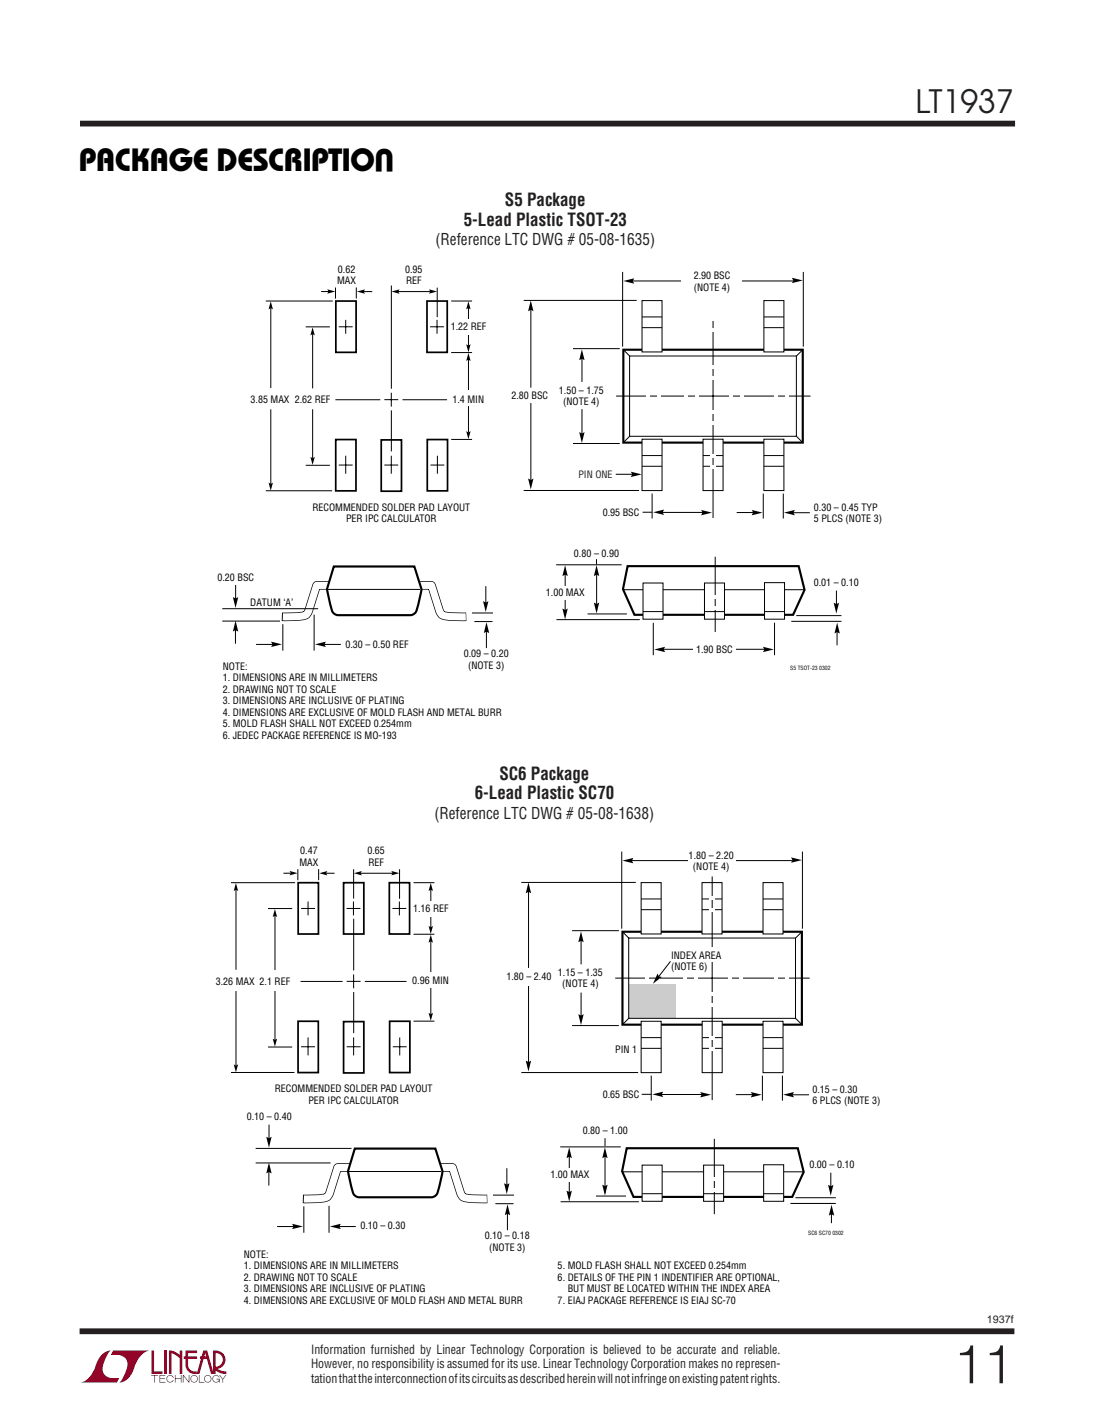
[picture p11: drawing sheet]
<svg xmlns="http://www.w3.org/2000/svg" width="216mm" height="279mm" viewBox="0 0 216 279" stroke-linecap="round" stroke-linejoin="round" font-family="sans-serif">
<path d="M15.8 24.4h184.5M15.7 262.9h184.5" fill="none" stroke="#231f20" stroke-width="1.1" stroke-linecap="butt"/>
<g fill="#910227">
<path d="M29.9 266.7h.5v4.1h1.7v.5h-2.2z"/>
<path d="M20.4 267.3l.4-.4 1.1-.2a5.2 5.2 0 0 0-1.6 4.2 2.65 2.65 0 0 0 3.2 1.2l-.4 .9h-7.2a5 5 0 0 0 3.2-3.9l.3-.8z"/>
<path d="M22.3 266.7h7.2a5 5 0 0 0-3.2 3.8 3.3 3.3 0 0 1-2.8 2.5 5.2 5.2 0 0 0 1.6-4.2 2.65 2.65 0 0 0-3.2-1.3z"/>
<path d="M32.4 266.7h.5v4.6h-.5z"/>
<path d="M33.3 266.7l1.1 .2 1.1 .6v-.8h.5v4.6h-.5v-3.1l-.9-.7-.7-.3v4.1h-.6z"/>
<path d="M29.9 271.5h1.3v.1h-.6v1.4h-.1v-1.4h-.6z"/>
<path d="M31.5 271.5h1.1v.1h-1v.6h1v.1h-1v.6h1.1v.1h-1.2z"/>
<path d="M34.5 271.5h.2v.7h1v-.7h.1v1.5h-.1v-.7h-1v.7h-.2z"/>
<path d="M36.1 271.5h.1l1 1.3v-1.3h.2v1.5h-.2l-1-1.3v1.3h-.1z"/>
<path d="M39.3 271.5h.1v1.4h.9v.1h-1z"/>
<path d="M43.3 271.5h.1l.6 .8 .5-.8h.2l-.7 .9v.6h-.1v-.6z"/>
<path d="M36.6 266.7h2.3v.5h-1.8v.6h1.8v.5h-1.8v1.2a1.35 1.35 0 0 0 1.7 1.3v.5l1.3-4.6h.8l1.2 4.2v-4.2a1.88 1.88 0 0 1 2.3 1.3 1.88 1.88 0 0 1-1.4 2.3l.7 .4 1 .1v.5h-.4a3.4 3.4 0 0 1-1.9-.8v-.6a1.37 1.37 0 0 0 1.6-1.3 1.37 1.37 0 0 0-1.4-1.4v4.1h-.9l-.9-3h-1.3v-.5h1.2l-.2-.6-1.2 4.1a2.1 2.1 0 0 1-2.6-1.3l-.1-1.7h-.3v-.5h.3z"/>
<path d="M37.8 271.7a.74 .74 0 0 1 1.1 .1 .74 .74 0 0 1-.4 1.1 .74 .74 0 0 1-.9-.6h.1a.6 .6 0 0 0 .9 .5 .6 .6 0 0 0 .1-1 .6 .6 0 0 0-.9 .2l-.1 .3h-.1z"/>
<path d="M40.5 271.7a.74 .74 0 0 1 1.1 .1 .74 .74 0 0 1-.4 1.1 .74 .74 0 0 1-.9-.6h.1a.6 .6 0 0 0 .9 .5 .6 .6 0 0 0 .1-1 .6 .6 0 0 0-.9 .2l-.1 .3h-.1z"/>
<path d="M42.1 271.7a.73 .73 0 0 1 1.2 .3h-.1a.6 .6 0 0 0-1-.2 .6 .6 0 0 0 .1 1 .6 .6 0 0 0 .9-.4h-.5v-.1h.7v.7h-.2v-.3a.74 .74 0 0 1-1 .1 .74 .74 0 0 1-.1-1.1z"/>
<path d="M33 271.7a.73 .73 0 0 1 1.3 .4h-.2a.6 .6 0 0 0-.9-.3 .6 .6 0 0 0 0 .9 .6 .6 0 0 0 .9-.2h.2a.74 .74 0 0 1-1.1 .4 .74 .74 0 0 1-.2-1.2z"/>
</g>
<path d="M65.5 115.6h-3l-1.5 4.8a1.64 1.64 0 0 1-1.6 1.3l-3.8 .1M82.1 115.6h3.1l1.5 4.8a1.64 1.64 0 0 0 1.6 1.3l3.7 .1" fill="none" stroke="#000" stroke-width="1.7" stroke-linecap="butt"/>
<path d="M65.5 115.6h-3l-1.6 5a1.4 1.4 0 0 1-1.5 1.1l-3.6 .1M82.1 115.6h3.1l1.5 4.8a1.64 1.64 0 0 0 1.6 1.3l3.6 .1" fill="none" stroke="#fff" stroke-width="1.4" stroke-linecap="butt"/>
<path d="M123 69.1l2 1.9M158.4 69.1l-2 1.9M125 85.4l-2 2M156.4 85.4l2 2" fill="none" stroke="#000" stroke-width=".2"/>
<path d="M123 69.1h35.4v18.3h-35.4z" fill="none" stroke="#000" stroke-width=".42"/>
<g fill="#fff" stroke="#000" stroke-width=".2">
<path d="M124.3 70.3h32.9v15.8h-32.9z"/>
<path d="M126.7 86.7h4v10.2h-4z"/>
<path d="M126.7 59.4h4v10.1h-4z"/>
<path d="M138.7 86.7h4v10.2h-4z"/>
<path d="M150.8 86.7h3.9v10.2h-3.9z"/>
<path d="M150.8 59.4h3.9v10.1h-3.9z"/>
</g>
<path d="M126.7 62.6h4M126.7 64.7h4M150.8 62.6h3.9M150.8 64.7h3.9M126.7 90h4M126.7 92.1h4M138.7 90h4M138.7 92.1h4M150.8 90h3.9M150.8 92.1h3.9" fill="none" stroke="#000" stroke-width=".2"/>
<path d="M65.9 111.9h15.9l1.4 4.6-.6 2.5a3 3 0 0 1-1.1 2.3l-.6 .2h-14.1a1.57 1.57 0 0 1-1.5-1.7l-.8-3.5z" fill="#fff" stroke="#000" stroke-width=".42"/>
<path d="M122.9 116.4h35.9" fill="none" stroke="#000" stroke-width=".2"/>
<path d="M123.9 111.8h33.7l1.2 4.7-2.3 4.9h-31.3l-2.3-5.1z" fill="none" stroke="#000" stroke-width=".42"/>
<g fill="#fff" stroke="#000" stroke-width=".2">
<path d="M126.9 115.1h3.9v7.2h-3.9z"/>
<path d="M139 115.1h4v7.2h-4z"/>
<path d="M150.9 115h3.9v7.3h-3.9z"/>
</g>
<path d="M141.1 109.9v14.9M126.9 120.8h3.9M139 120.8h4M150.9 120.8h3.9" fill="none" stroke="#000" stroke-width=".2"/>
<g fill="#fff">
<path d="M140.3 117.5h1v.6h-1z"/>
<path d="M140.3 119.7h1v.6h-1z"/>
</g>
<g fill="none" stroke="#000" stroke-width=".2">
<path d="M103.4 59.3h22.1M122.9 53.8v14.5M158.5 53.8v14.5M104.8 61v15.5M104.8 79.6v15.4M113.2 68.8h9M114.9 70.7v4.7M121.6 78.2h38.4M140.7 63v39.3M103.4 96.8h22.6M113.2 87.6h9M114.9 80.8v5"/>
<path d="M128.7 97.6v4.7M150.6 97.6v4.7M154.6 97.6v4.7M109.9 111.5h12.7M130 101.2h8.8M145.4 101.2h3.4M156.4 101.2h3.4M50.5 127.2h3.5M55.8 123.3v5.1M62 121.5v6.9M63.8 127.2h3.5M109.9 122.4h16.3"/>
<path d="M128.9 123.1v6.2M130.8 128.2h20.4M152.9 123.1v6.2"/>
</g>
<g fill="#000">
<path d="M123 55.5l2.2-.5-.3 .5 .3 .5zM156.3 54.8l2.1 .6-2.1 .5 .3-.5zM104.7 59.3l.6 2.2-.5-.3-.6 .3zM114.8 69l.6 2.1-.5-.3-.6 .3zM104.2 94.5l.6 .3 .5-.3-.6 2.1zM114.3 85.3l.6 .3 .5-.3-.6 2.2zM128.9 101.1l2.1-.5-.2 .6 .2 .5zM138.4 100.7l2.1 .5-2.1 .6 .2-.6zM148.3 100.7l2.2 .5-2.2 .6 .3-.6zM154.7 101.2l2.2-.5-.3 .6 .3 .4zM53.5 126.7l2.1 .5-2.1 .6 .3-.5zM62.2 127.2l2.1-.5-.3 .6 .3 .5z"/>
<path d="M129.1 128.2l2.2-.5-.3 .5 .3 .6zM150.6 127.7l2.1 .5-2.1 .6 .3-.5z"/>
</g>
<g fill="#fff">
<path d="M137.2 77.7h.6v1h-.6z"/>
<path d="M135 77.7h.6v1h-.6z"/>
<path d="M129.8 77.7h.6v1h-.6z"/>
<path d="M127.6 77.7h.6v1h-.6z"/>
<path d="M146.2 77.7h.6v1h-.6z"/>
<path d="M144 77.7h.6v1h-.6z"/>
<path d="M155.1 77.7h.6v1h-.6z"/>
<path d="M152.9 77.7h.6v1h-.6z"/>
<path d="M140.2 81.1h1v.6h-1z"/>
<path d="M140.2 83.3h1v.6h-1z"/>
<path d="M140.2 72.2h1v.6h-1z"/>
<path d="M140.2 74.3h1v.6h-1z"/>
<path d="M140.2 62.6h1v.6h-1z"/>
<path d="M140.2 64.8h1v.6h-1z"/>
<path d="M140.2 89.7h1v.6h-1z"/>
<path d="M140.2 91.9h1v.6h-1z"/>
</g>
<path d="M64.7 116.4h18.2z" fill="#fff" stroke="#000" stroke-width=".2"/>
<path d="M111.5 111.6l.5 2.2-.4-.3-.6 .3zM117.2 119l.6 .3 .5-.3-.6 2.1zM117.7 111.6l.6 2.2-.5-.3-.6 .3zM46 117.9l.5 .3 .5-.3-.5 2.2zM46.5 122.6l.5 2.1-.5-.3-.5 .3zM95.3 118.7l.6 .3 .5-.3-.5 2.2zM96 122.9l.5 2.1-.5-.3-.5 .3zM111 120.2l.6 .2 .4-.2-.5 2.1z" fill="#000"/>
<path d="M46.5 115.5v2.9M95.9 115.7v3.5M111.5 113.1v7.5M117.7 113.1v7.5M44 120.2h18.7M44 122.6h11.2M46.5 124.2v2.9M93.2 121h4M93.6 122.7h3.6M96 124.5v3.5M156.2 122.7h9.9" fill="none" stroke="#000" stroke-width=".2"/>
<path d="M116 121.2h7.7z" fill="#000" stroke="#000" stroke-width=".2"/>
<path d="M165.6 121.5l.5 .1z" fill="#231f20"/>
<path d="M124.5 55.5h32.1M121.5 93.7h3.4M165.1 116.6v2.9M157.1 121.6h9M165.2 124.6v2.8" fill="none" stroke="#000" stroke-width=".2"/>
<path d="M124.5 93.1l2.1 .6-2.1 .5 .3-.6zM164.5 119l.6 .3 .5-.3-.5 2.2zM165.2 122.9l.5 2.2-.5-.3-.5 .3z" fill="#000"/>
<path d="M134.5 55.1h11.9v.9h-11.9z" fill="#fff"/>
<path d="M126.8 101.1h1.9" fill="none" stroke="#000" stroke-width=".2"/>
<g fill="#fff">
<path d="M111.3 115.8h.5v2.7h-.5z"/>
<path d="M136.9 127.9h8.3v.8h-8.3z"/>
</g>
<g fill="none" stroke="#000" stroke-width=".2">
<path d="M52.5 59.4h13.2M63.4 57.6h1.7M66.2 56.8v2.2M70.3 56.8v2.1M71.4 57.6h2.1M77.2 56.4v20.4M78.2 57.6h7M86.3 56.8v5.8M89 59.4h4.2M53.4 60.6v16M66.9 64.5h2.7M68.2 63.2v2.7"/>
<path d="M75.9 78.9h2.7M77.2 77.5v2.8M84.9 64.5h2.7M86.2 63.2v2.7M89 69.6h4.2M92.5 60.5v7.8M92.5 70.7v14.7M52.5 96.9h13M53.4 80.8v14.8M66.9 91.8h2.7M68.2 90v3.5M75.9 91.8h2.7"/>
<path d="M77.2 90v3.5M77.2 81v8.1M84.9 91.8h2.8M86.3 90v3.5M89 86.8h4.2M117.7 110.4v1.1"/>
</g>
<path d="M66.3 59.4h4v10.2h-4zM84.3 59.4h4v10.2h-4zM66.3 86.8h4v10.1h-4zM75.2 86.9h4v10.1h-4zM84.3 86.8h4v10.1h-4z" fill="none" stroke="#000" stroke-width=".34"/>
<path d="M64.6 57.1l1.6 .5-1.6 .4 .2-.4zM70.4 57.6l1.6-.5-.2 .5 .2 .4zM77.3 57.6l1.5-.5-.2 .5 .2 .4zM84.7 57.1l1.5 .5-1.5 .4 .2-.4zM53.4 59.5l.5 1.6-.5-.3-.4 .3zM92 68l.4 .2 .5-.2-.5 1.6zM92.4 59.5l.5 1.6-.5-.3-.4 .3zM92.4 69.7l.5 1.6-.5-.3-.4 .3zM53 95.3l.4 .3 .5-.3-.5 1.6zM92 85.1l.4 .3 .5-.3-.5 1.6z" fill="#000"/>
<g fill="#fff">
<path d="M92.1 77.1h.7v3.1h-.7z"/>
<path d="M92.1 63.1h.7v3.1h-.7z"/>
</g>
<path d="M61.7 64.6l.4 1.6-.4-.2-.4 .2zM61.3 90.2l.4 .3 .4-.3-.4 1.6z" fill="#000"/>
<path d="M60.3 64.5h4.8M61.7 65.7v11M66.2 78.9h8.8M79.4 78.9h8.8M60.3 91.9h4.8M61.7 80.8v9.7" fill="none" stroke="#000" stroke-width=".2"/>
<path d="M124.1 194.4h9.2v6.7h-9.2z" fill="#ccc"/>
<path d="M69.6 230.5h-3l-1.5 4.9a1.64 1.64 0 0 1-1.6 1.2l-3.7 .1M86.3 230.5h3l1.5 4.9a1.64 1.64 0 0 0 1.6 1.2l3.8 .1" fill="none" stroke="#000" stroke-width="1.7" stroke-linecap="butt"/>
<path d="M69.6 230.5h-3l-1.5 5a1.4 1.4 0 0 1-1.6 1.1l-3.5 .1M86.3 230.5h3l1.5 4.9a1.64 1.64 0 0 0 1.6 1.2l3.7 .1" fill="none" stroke="#fff" stroke-width="1.4" stroke-linecap="butt"/>
<path d="M122.8 184l1.3 1.2M124.1 185.2h32.9v15.9h-32.9zM158.2 184l-1.2 1.2M124.1 201.1l-1.3 1.2M157 201l1.2 1.3" fill="none" stroke="#000" stroke-width=".2"/>
<path d="M122.8 184h35.5v18.3h-35.5z" fill="none" stroke="#000" stroke-width=".42"/>
<g fill="#fff" stroke="#000" stroke-width=".2">
<path d="M126.5 201.7h4v10.1h-4z"/>
<path d="M126.5 174.3h4v10.1h-4z"/>
<path d="M138.6 201.7h3.9v10.1h-3.9z"/>
<path d="M150.6 201.7h3.9v10.1h-3.9z"/>
<path d="M150.6 174.3h3.9v10.1h-3.9z"/>
</g>
<path d="M126.5 177.5h4M126.5 179.6h4M150.6 177.5h3.9M150.6 179.6h3.9M126.5 204.9h4M126.5 207h4M138.6 204.9h3.9M138.6 207h3.9M150.6 204.9h3.9M150.6 207h3.9" fill="none" stroke="#000" stroke-width=".2"/>
<path d="M138.5 174.3h4v10.1h-4z" fill="#fff" stroke="#000" stroke-width=".2"/>
<path d="M138.5 177.5h4M138.5 179.6h4" fill="none" stroke="#000" stroke-width=".2"/>
<path d="M70 226.8h15.9l1.5 4.6-.6 2.5a3 3 0 0 1-1.2 2.4l-.5 .1h-14.2a1.57 1.57 0 0 1-1.5-1.6l-.7-3.5z" fill="#fff" stroke="#000" stroke-width=".42"/>
<path d="M122.8 231.4h35.8" fill="none" stroke="#000" stroke-width=".2"/>
<path d="M123.7 226.7h33.7l1.2 4.7-2.3 4.9h-31.3l-2.2-5z" fill="none" stroke="#000" stroke-width=".42"/>
<g fill="#fff" stroke="#000" stroke-width=".2">
<path d="M126.7 230.1h4v7.1h-4z"/>
<path d="M138.9 230.1h3.9v7.1h-3.9z"/>
<path d="M150.7 230h4v7.2h-4z"/>
</g>
<path d="M126.7 235.7h4M138.9 235.7h3.9M141 224.9v14.8M150.7 235.7h3.9" fill="none" stroke="#000" stroke-width=".2"/>
<g fill="#fff">
<path d="M140.2 232.5h.9v.6h-.9z"/>
<path d="M140.2 234.6h.9v.6h-.9z"/>
</g>
<g fill="none" stroke="#000" stroke-width=".2">
<path d="M103 174.2h22.4M104.3 175.9v15.2M122.7 168.2v15.1M140.5 173.1v44.1M158.4 168.2v15.1M104.3 194.7v15.3M113 183.8h9M114.7 185.6v4.8M114.7 196v4.7M121.4 193.1h38.4M103 211.8h22.8M113 202.5h9"/>
<path d="M128.5 212.5v4.7M129.8 216.1h8.9M145.2 216.1h3.4M150.5 212.5v4.7M154.4 212.5v4.7M156.2 216.2h3.5M60 238.3v5M64.9 238.2v5.1M110.7 226.5h11.7M110.7 237.3h15.3M54.7 242.2h3.4M66.8 242.2h3.4"/>
</g>
<path d="M104.3 174.2l.5 2.2-.5-.3-.5 .3zM122.8 169.9l2.2-.5-.3 .6 .3 .5zM156.1 169.3l2.2 .5-2.2 .6 .3-.5zM114.7 183.9l.5 2.2-.5-.3-.6 .3zM103.8 209.4l.5 .3 .5-.3-.5 2.2zM114.1 200.3l.6 .2 .5-.2-.5 2.1zM128.7 216.1l2.2-.5-.3 .5 .3 .5zM138.2 215.6l2.1 .6-2.1 .5 .3-.6zM148.2 215.6l2.1 .6-2.1 .5 .3-.6zM154.5 216.2l2.2-.6-.3 .6 .3 .5zM57.6 241.6l2.2 .6-2.2 .5 .3-.5zM65.1 242.2l2.2-.6-.3 .6 .3 .5z" fill="#000"/>
<g fill="#fff">
<path d="M137 192.7h.6v.9h-.6z"/>
<path d="M134.8 192.7h.6v.9h-.6z"/>
<path d="M129.6 192.7h.6v.9h-.6z"/>
<path d="M127.4 192.7h.6v.9h-.6z"/>
<path d="M146 192.7h.6v.9h-.6z"/>
<path d="M143.8 192.7h.6v.9h-.6z"/>
<path d="M154.9 192.7h.6v.9h-.6z"/>
<path d="M152.8 192.7h.6v.9h-.6z"/>
<path d="M140 196h1v.6h-1z"/>
<path d="M140 198.2h1v.6h-1z"/>
<path d="M140 187.1h1v2.5h-1z"/>
<path d="M140 189.3h1v.6h-1z"/>
<path d="M140 177.1h1v.6h-1z"/>
<path d="M140 179.3h1v.6h-1z"/>
<path d="M140 204.7h1v.6h-1z"/>
<path d="M140 206.8h1v.6h-1z"/>
</g>
<path d="M68.8 231.3h18.2z" fill="#fff" stroke="#000" stroke-width=".2"/>
<path d="M52.5 224.5l.6 .2 .5-.2-.5 2.1zM53.1 229.5l.5 2.2-.6-.3-.5 .3zM99.5 233.6l.5 .3 .5-.3-.5 2.2zM100.2 237.8l.5 2.1-.6-.2-.5 .2zM111.8 235.1l.6 .3 .5-.3-.6 2.2zM112.3 226.5l.6 2.2-.5-.3-.6 .3zM118.9 233.9l.5 .3 .5-.3-.5 2.2zM119.4 226.5l.5 2.2-.5-.3-.5 .3z" fill="#000"/>
<path d="M50.6 226.8h18.7M50.6 229.6h14.5M53.1 231.2v2.9M53.1 222.1v2.8M97.4 236h3.9M97.8 237.7h3.5M100 230.7v3.4M100.1 239.5v3.4M112.3 228v7.5M119.4 228v7.5M156 237.6h8.9" fill="none" stroke="#000" stroke-width=".2"/>
<path d="M117.6 236.2h5.9z" fill="#000" stroke="#000" stroke-width=".2"/>
<path d="M156.9 236.4l.1 .1z" fill="#fff"/>
<path d="M124.3 169.9h32.1M157 236.5h7.9M164 231.6v2.8M164.1 239.6v1.9" fill="none" stroke="#000" stroke-width=".2"/>
<path d="M163.4 234l.6 .2 .5-.2-.6 2.1zM164.1 237.9l.5 2.1-.5-.3-.5 .3z" fill="#000"/>
<path d="M136 169.5h9.3v.9h-9.3z" fill="#fff"/>
<path d="M126.6 216.1h1.9" fill="none" stroke="#000" stroke-width=".2"/>
<path d="M112.1 230.8h.5v2.6h-.5z" fill="#fff"/>
<g fill="none" stroke="#000" stroke-width=".2">
<path d="M45.6 174.3h12.6M46.6 175.4v16.1M55.9 172.4h1.7M58.8 171.6v2.2M59.4 179.4h2.8M60.8 178v2.8M62.9 171.6v2.2M63.9 172.4h2.1M68.4 179.4h2.7M69.8 178v2.8M69.8 171.6v5.8M70.7 172.4h7"/>
<path d="M77.4 179.4h2.8M78.8 178v2.8M78.9 171.6v5.9M81.6 174.3h4.1M85 175.4v7.7M46.6 195.7v14.7M68.4 193.8h2.8M69.8 192.4v2.7M69.8 181.4v10.2M69.8 195.9v8.1M81.6 184.5h4.1M85 185.6v14.7"/>
<path d="M45.6 211.8h12.5M59.4 206.7h2.8M60.8 204.8v3.6M68.4 206.7h2.8M69.8 204.8v3.6M77.5 206.7h2.8M78.9 204.8v3.6M81.6 201.6h4.1M119.4 224.7v1.6"/>
</g>
<path d="M58.8 174.3h4v10.1h-4zM67.8 174.3h4v10.1h-4zM76.8 174.3h4v10.1h-4zM58.8 201.7h4v10.1h-4zM67.8 201.7h4v10.2h-4zM76.9 201.7h4v10.1h-4z" fill="none" stroke="#000" stroke-width=".34"/>
<path d="M46.6 174.4l.4 1.5-.4-.2-.5 .2zM57.1 172l1.6 .4-1.6 .4 .3-.4zM63 172.4l1.6-.4-.3 .4 .3 .5zM69.8 172.4l1.6-.4-.2 .4 .2 .5zM77.2 172l1.6 .4-1.6 .4 .3-.4zM85 174.3l.4 1.6-.4-.2-.4 .2zM84.6 182.8l.4 .3 .4-.3-.4 1.6zM85 184.5l.4 1.6-.4-.2-.4 .2zM46.1 210.2l.5 .2 .4-.2-.4 1.5zM84.6 200l.4 .3 .4-.3-.4 1.6z" fill="#000"/>
<g fill="#fff">
<path d="M84.7 192h.7v3h-.7z"/>
<path d="M84.7 178h.7v3h-.7z"/>
</g>
<path d="M54.3 179.5l.4 1.6-.4-.3-.5 .3zM129.8 192.2l.2 .6 .6 .1-1.7 1.4zM53.8 205.1l.5 .2 .4-.2-.4 1.6z" fill="#000"/>
<path d="M52.9 179.4h4.8M54.3 180.5v11M54.3 195.7v9.7M59.3 193.8h8.3M72 193.8h8.2M132.3 189.8l-2.4 3.1M52.9 206.7h4.8" fill="none" stroke="#000" stroke-width=".2"/>
<text font-size="10.6" fill="#231f20" x="188.2" y="273.1">11</text>
<g font-size="6.4">
<text x="77.8" y="29.3" transform="rotate(-180 77.8 29.3)">U</text>
<text x="15.5" y="33.8">PACKAGE DESCRIPTIO</text>
</g>
<text font-size="6.3" fill="#231f20" x="180.7" y="22.4">LT1937</text>
<g font-size="3.5" fill="#231f20">
<text x="99.7" y="40.7">S5 Package</text>
<text x="91.5" y="44.6">5-Lead Plastic TSOT-23</text>
<text x="98.6" y="153.9">SC6 Package</text>
<text x="93.7" y="157.8">6-Lead Plastic SC70</text>
</g>
<g font-size="3.2" fill="#231f20">
<text x="85.9" y="48.5">(Reference LTC DWG # 05-08-1635)</text>
<text x="85.7" y="161.7">(Reference LTC DWG # 05-08-1638)</text>
</g>
<g font-size="2.5" fill="#231f20">
<text x="61.4" y="267.3">Information furnished by Linear Technology Corporation is believed to be accurate and reliable.</text>
<text x="61.4" y="270.2">However, no responsibility is assumed for its use. Linear Technology Corporation makes no represen-</text>
<text x="61.4" y="273">tation that the interconnection of its circuits as described herein will not infringe on existing patent rights.</text>
</g>
<text font-size="2.1" fill="#231f20" x="194.8" y="261.3">1937f</text>
<g font-size="2">
<text x="66.7" y="53.9">0.62</text>
<text x="79.9" y="53.9">0.95</text>
<text x="66.5" y="56.1">MAX</text>
<text x="80.1" y="56.1">REF</text>
<text x="136.9" y="55.1">2.90 BSC</text>
<text x="136.9" y="57.4">(NOTE 4)</text>
<text x="89" y="65.2">1.22 REF</text>
<text x="110.3" y="77.7">1.50 – 1.75</text>
<text x="49.5" y="79.6">3.85 MAX 2.62 REF</text>
<text x="89.3" y="79.5">1.4 MIN</text>
<text x="100.9" y="78.8">2.80 BSC</text>
<text x="111.1" y="80">(NOTE 4)</text>
<text x="61.7" y="100.8">RECOMMENDED SOLDER PAD LAYOUT</text>
<text x="119" y="101.8">0.95 BSC</text>
<text x="160.6" y="100.9">0.30 – 0.45 TYP</text>
<text x="68.3" y="103.1">PER IPC CALCULATOR</text>
<text x="160.6" y="103.1">5 PLCS (NOTE 3)</text>
<text x="113.3" y="109.9">0.80 – 0.90</text>
<text x="42.9" y="114.8">0.20 BSC</text>
<text x="49.4" y="119.7">DATUM ‘A’</text>
<text x="107.7" y="117.7">1.00 MAX</text>
<text x="160.6" y="115.8">0.01 – 0.10</text>
<text x="68.2" y="127.9">0.30 – 0.50 REF</text>
<text x="91.5" y="129.8">0.09 – 0.20</text>
<text x="137.4" y="129">1.90 BSC</text>
<text x="44" y="132.3">NOTE:</text>
<text x="44" y="134.6">1. DIMENSIONS ARE IN MILLIMETERS</text>
<text x="44" y="136.8">2. DRAWING NOT TO SCALE</text>
<text x="92.4" y="132.1">(NOTE 3)</text>
<text x="44" y="139.1">3. DIMENSIONS ARE INCLUSIVE OF PLATING</text>
<text x="44" y="141.3">4. DIMENSIONS ARE EXCLUSIVE OF MOLD FLASH AND METAL BURR</text>
<text x="44" y="143.6">5. MOLD FLASH SHALL NOT EXCEED 0.254mm</text>
<text x="44" y="145.8">6. JEDEC PACKAGE REFERENCE IS MO-193</text>
<text x="59.1" y="171">MAX</text>
<text x="59.2" y="168.7">0.47</text>
<text x="72.5" y="168.7">0.65</text>
<text x="72.7" y="171">REF</text>
<text x="135.9" y="169.6">1.80 – 2.20</text>
<text x="136.8" y="171.8">(NOTE 4)</text>
<text x="81.5" y="180">1.16 REF</text>
<text x="132.4" y="189.3">INDEX AREA</text>
<text x="132.4" y="191.6">(NOTE 6)</text>
<text x="42.6" y="194.4">3.26 MAX 2.1 REF</text>
<text x="81.4" y="194.3">0.96 MIN</text>
<text x="99.9" y="193.6">1.80 – 2.40</text>
<text x="110.1" y="192.7">1.15 – 1.35</text>
<text x="111" y="195">(NOTE 4)</text>
<text x="121.4" y="208">PIN 1</text>
<text x="54.2" y="215.7">RECOMMENDED SOLDER PAD LAYOUT</text>
<text x="160.3" y="215.7">0.15 – 0.30</text>
<text x="48.7" y="221.2">0.10 – 0.40</text>
<text x="60.9" y="218">PER IPC CALCULATOR</text>
<text x="118.9" y="216.9">0.65 BSC</text>
<text x="160.3" y="218">6 PLCS (NOTE 3)</text>
<text x="115" y="223.9">0.80 – 1.00</text>
<text x="108.6" y="232.5">1.00 MAX</text>
<text x="159.8" y="230.7">0.00 – 0.10</text>
<text x="71.1" y="242.7">0.10 – 0.30</text>
<text x="95.7" y="244.7">0.10 – 0.18</text>
<text x="48.1" y="248.4">NOTE:</text>
<text x="48.1" y="250.6">1. DIMENSIONS ARE IN MILLIMETERS</text>
<text x="96.5" y="247">(NOTE 3)</text>
<text x="110.1" y="250.6">5. MOLD FLASH SHALL NOT EXCEED 0.254mm</text>
<text x="48.1" y="252.9">2. DRAWING NOT TO SCALE</text>
<text x="48.1" y="255.1">3. DIMENSIONS ARE INCLUSIVE OF PLATING</text>
<text x="48.1" y="257.4">4. DIMENSIONS ARE EXCLUSIVE OF MOLD FLASH AND METAL BURR</text>
<text x="110.1" y="252.9">6. DETAILS OF THE PIN 1 INDENTIFIER ARE OPTIONAL,</text>
<text x="110.1" y="257.4">7. EIAJ PACKAGE REFERENCE IS EIAJ SC-70</text>
<text x="112" y="255.1">BUT MUST BE LOCATED WITHIN THE INDEX AREA</text>
</g>
<text font-size="2" fill="#231f20" x="114.1" y="94.4">PIN ONE</text>
<g font-size="1.1">
<text x="156" y="132.3">S5 TSOT-23 0302</text>
<text x="159.5" y="243.9">SC6 SC70 0302</text>
</g>
</svg>
